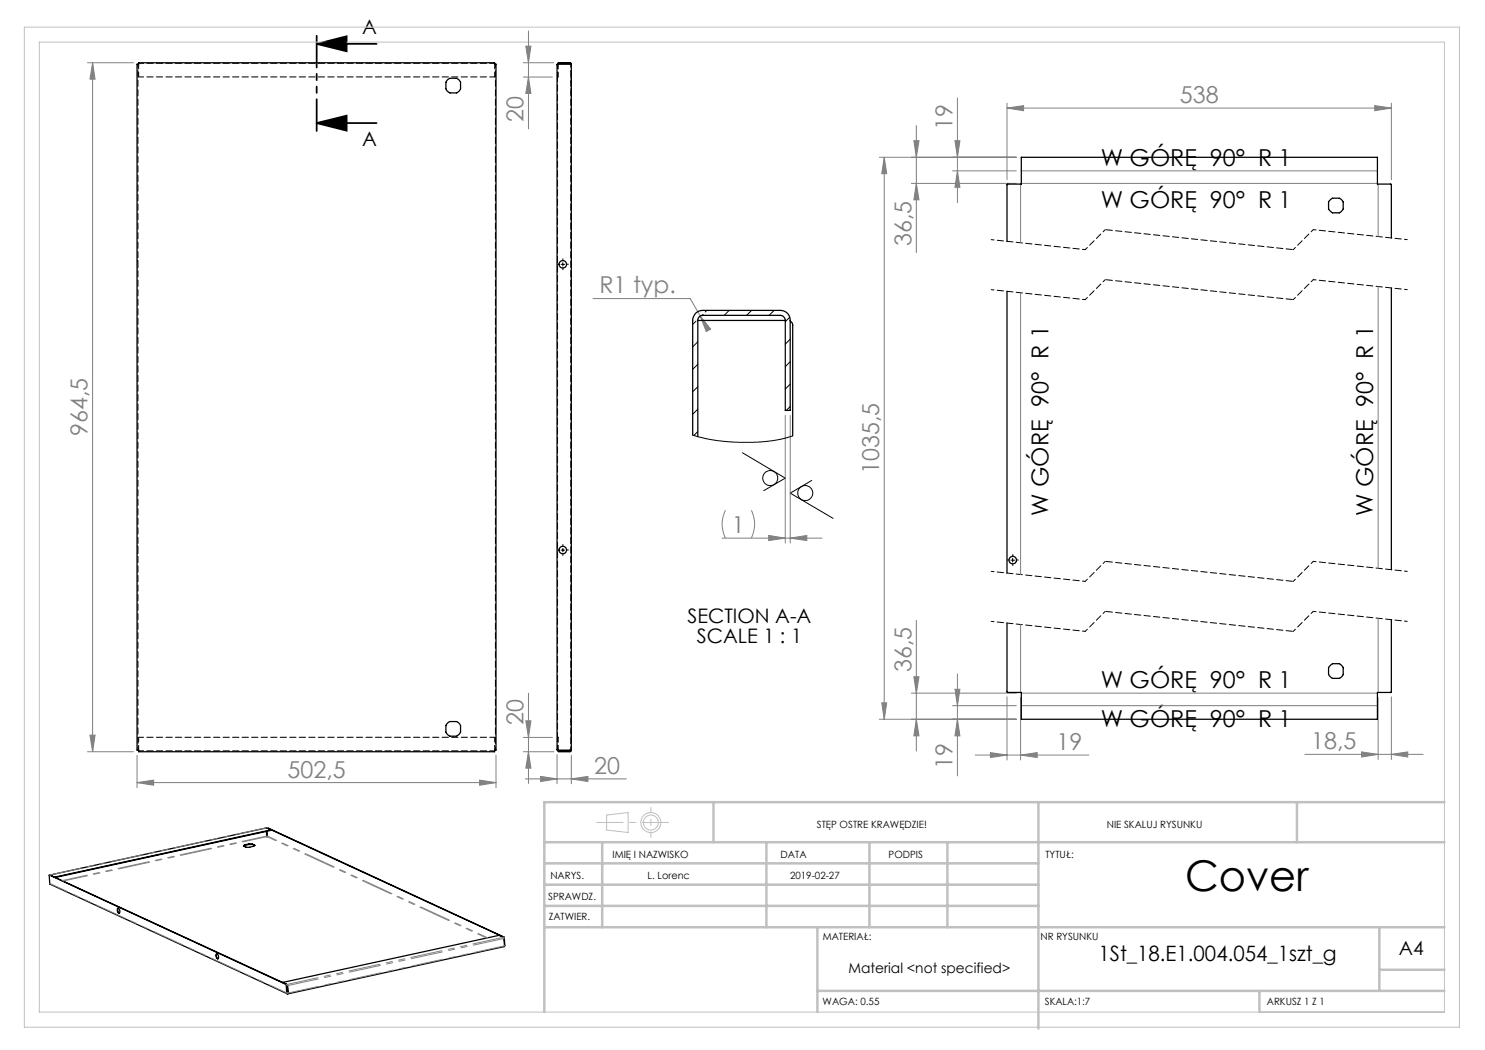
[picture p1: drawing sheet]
<svg xmlns="http://www.w3.org/2000/svg" width="297mm" height="210mm" viewBox="0 0 297 210" stroke-linecap="round" stroke-linejoin="round" font-family="sans-serif">
<g fill="none" stroke="#000" stroke-width=".2">
<path d="M112.2 52.9h.7M112.6 52.5v.7M148.5 90.5l8.6 5.1-4.3 2.5M162.3 96.1l-4.3 2.5 8.6 5.1M112.2 110h.7M112.6 109.7v.7M202.2 112h.7M202.5 111.6v.8"/>
<circle cx="154.1" cy="95.6" r="1.51"/>
<circle cx="161" cy="98.6" r="1.51"/>
</g>
<path d="M63.3 8.8l6-1.5v3zM63.3 8.8h12M63.3 24.6l6-1.5v3zM63.3 24.6h12" fill="none" stroke="#000" stroke-width=".35"/>
<g fill="none" stroke="#c0c0c0" stroke-width=".2">
<path d="M4.9 5.4h287v200h-287zM7.9 8.4h281v194h-281zM121.3 163l4.3-.5v4l-4.3-.5z"/>
<circle cx="130.2" cy="164.5" r="2"/>
<circle cx="130.2" cy="164.5" r="1.49"/>
</g>
<g fill="none" stroke="#808080" stroke-width=".2">
<path d="M17.5 12.6h9.2M18.5 12.6v137.7M18.5 12.6l.5 3.2h-1zM104.7 12.6h6.1M104.7 15.4h5.8M105.2 9.2h1l-.5 3.4zM105.7 6.2v19.6M105.7 15.4l.5 3.3h-1zM191.5 19.6v20.9M175.9 31.5h27.4M176.8 31.5l.5 3.2h-.9zM176.8 31.5v112.4"/>
<path d="M182.3 36.7h21M182.8 28.1h1l-.5 3.4zM183.3 36.7l.5 3.3h-1zM183.3 25.1v25.4M190.5 34.2h12.8M191 28.1h1l-.5 3.4zM191.5 34.2l.5 3.3h-1zM201.4 21.6l3.3-.5v1zM201.4 20.6v15.3M201.4 21.6h76.9M204.1 36.8v11.8M204.3 36.7h71.2"/>
<path d="M204.3 34.2h71.2M275 21.1l3.3 .5-3.3 .5zM275.6 36.8v10.5M278.3 20.6v15.3M118.6 59.7h19.4l2.1 3.5M204.1 58.6v56.3M275.6 57.3v56.4M140.1 63.2l2 2.6-.8 .5zM140.1 63.2l.4 .9M157.1 83.1v25.5M158 83.1v25.5M144.4 107.6h20"/>
<path d="M145.1 102.1a6.1 6.1 0 0 0 0 5.5M150.2 102.1a6.1 6.1 0 0 1 0 5.5M153.7 107.1l3.4 .5-3.4 .5zM158 107.6l3.4-.5v1zM105.7 138.6v18.1M182.3 138.6h21M182.8 135.4h1l-.5 3.2zM183.3 124.1v26.1M191 137.9h1l-.5 3.2zM191.5 134.8v20.4M201.4 139.4v12.6M204.1 124.9v13.6"/>
<path d="M204.1 139.5v12.5M204.3 138.6h71.2M275.6 123.7v14.8M275.6 139.5v12.4M278.3 139.4v12.5M17.5 150.3h9.2M18 147h1l-.5 3.3zM27.4 156.5l3.3-.5v1zM27.4 151.1v6.4M27.4 156.5h71.8M95.9 156l3.3 .5-3.3 .5zM99.2 151.1v6.4"/>
<path d="M104.7 150.3h6.1M104.7 147.5h5.8M105.1 155.8h20.2M105.2 144.2h1l-.5 3.3zM105.7 150.3l.5 3.3h-1zM108.1 155.3l3.3 .5-3.3 .5zM111.4 150.9v5.9M114.3 155.8l3.3-.5v1zM114.3 151.1v5.7M175.9 143.9h27.4M176.4 140.6h.9l-.5 3.3zM183.3 143.9l.5 3.3h-1z"/>
<path d="M190.5 141.1h12.8M191.5 143.9l.5 3.3h-1zM195.1 151h22.7M198.1 150.5l3.3 .5-3.3 .5zM204.1 151l3.3-.5v1zM204.3 141.1h71.2M260.9 150.9h23.7M272.3 150.4l3.3 .5-3.3 .5zM278.3 150.9l3.3-.5v1z"/>
</g>
<path d="M111.9 52.8h-.4M112.6 52.1v-.4M112.6 53.6v.4M113.3 52.8h.4M111.9 110h-.4M112.6 109.3v-.4M112.6 110.7v.4M113.3 110h.4M201.8 112h-.3M202.6 111.3v-.4M202.6 112.7v.4M203.3 112h.4" fill="none" stroke="#000" stroke-width=".2" stroke-dasharray="15.2 1.3 1.3 1.3"/>
<g fill="none" stroke="#000" stroke-width=".2" stroke-dasharray="1.3 .6" stroke-dashoffset=".7">
<path d="M217 59.9l-18.8-2M217 49.9l-18.8-2M221 55.9l-4 4M221 45.9l-4 4M262.7 55.9l-4 4M262.7 45.9l-4 4M281.5 57.9l-18.8-2M281.5 47.9l-18.8-2M217 116.3l-18.8-2M221 112.3l-4 4M262.7 112.3l-4 4M281.5 114.3l-18.8-2"/>
<path d="M217 126.3l-18.8-2M221 122.3l-4 4M262.7 122.3l-4 4M281.5 124.3l-18.8-2"/>
</g>
<path d="M258.7 59.9l-37.7-4M258.7 49.9l-37.7-4M258.7 116.3l-37.7-4M258.7 126.3l-37.7-4" fill="none" stroke="#000" stroke-width=".2" stroke-dasharray="1.3 .6" stroke-dashoffset="-.2"/>
<path d="M63.3 6.7v19.9" fill="none" stroke="#000" stroke-width=".35" stroke-dasharray="6.3 1.3 1.3 1.3 1.3 1.3" stroke-dashoffset="-.4"/>
<path d="M133.7 164.5h-14.4" fill="none" stroke="#c0c0c0" stroke-width=".2" stroke-dasharray="15.2 1.3 1.3 1.3" stroke-dashoffset="10"/>
<path d="M130.2 161.5v6" fill="none" stroke="#c0c0c0" stroke-width=".2" stroke-dasharray="15.2 1.3 1.3 1.3" stroke-dashoffset="14.1"/>
<g fill="none" stroke="#c0c0c0" stroke-width=".5">
<path d="M108.9 176.9h98.8M108.9 172.7h98.8M108.9 168.4h180M120.4 168.4v17M142.7 160.4v8M153.3 168.4v17M173.9 168.4v17M189.5 168.4v17M207.7 160.4v45.3M259.4 160.4v8M288.9 160.4h-180v42M108.9 181.2h98.8"/>
<path d="M108.9 185.4h180M163.5 198.2h125.4M163.5 185.4v17M251.9 198.2v4.2M275.9 185.4v12.8M275.9 193.9h13"/>
</g>
<path d="M63.3 8.8l6-1.5v3zM63.3 24.6l6-1.5v3z" fill="#000"/>
<g fill="#808080">
<path d="M201.4 21.6l3.3-.5v1zM275 21.1l3.3 .5-3.3 .5zM198.1 150.5l3.3 .5-3.3 .5zM204.1 151l3.3-.5v1zM272.3 150.4l3.3 .5-3.3 .5zM278.3 150.9l3.3-.5v1zM140.1 63.2l1.2 3.1 .8-.5z"/>
<path d="M18 147h1l-.5 3.3zM18.5 12.6l.5 3.2h-1z"/>
<path d="M176.4 140.6h.9l-.5 3.3zM176.8 31.5l.5 3.2h-.9zM191.5 34.2l.5 3.3h-1zM191 28.1h1l-.5 3.4zM183.3 36.7l.5 3.3h-1zM182.8 28.1h1l-.5 3.4zM191.5 143.9l.5 3.3h-1zM191 137.9h1l-.5 3.2zM183.3 143.9l.5 3.3h-1zM182.8 135.4h1l-.5 3.2z"/>
<path d="M105.7 150.3l.5 3.3h-1zM105.2 144.2h1l-.5 3.3zM105.2 9.2h1l-.5 3.4zM105.7 15.4l.5 3.3h-1z"/>
<path d="M27.4 156.5l3.3-.5v1zM95.9 156l3.3 .5-3.3 .5zM153.7 107.1l3.4 .5-3.4 .5zM158 107.6l3.4-.5v1z"/>
<path d="M108.1 155.3l3.3 .5-3.3 .5zM114.3 155.8l3.3-.5v1z"/>
</g>
<g fill="none" stroke="#000" stroke-width=".25">
<path d="M27.4 12.8h.3v-.2h71.2v.2h.3v137.2h-.3v.3h-71.2v-.3h-.3zM89.6 15.9l.4-.2h1.3l.5 .3 .3 .5v1.3l-.3 .5-.5 .3h-1.3l-.6-.4-.2-.4v-1.3zM111.5 12.8l.2-.2h2.4l.2 .2M111.5 12.8v.1M111.6 12.8l.1-.1h2.4v.1M114.3 12.8h-2.8l-.1 .1v137l.1 .1h2.8M114.3 12.8v137.2M201.4 58.3v56.3M265.9 40.2l.6-.6h1.4l.2 .2 .5 .6v1.5l-.7 .7-1.5-.1-.7-.7v-1.4zM278.3 47.6v-10.7l-.1-.1h-2.7v-5.3h-71.2v5.3l-2.9 .1v11.4M278.3 57.6v56.3M139.6 64.1a1.02 1.02 0 0 1 .9-1h15.5a1.09 1.09 0 0 1 1.1 1"/>
<path d="M139.6 64.1h17.5M139.6 64.1v23.2M157.1 64.1v18h.9v-18a1.93 1.93 0 0 0-2-2h-15.5a1.99 1.99 0 0 0-2 2v22.9M158 64.2l.5 .7v22.3M265.9 133.3l.6-.6h1.4l.2 .2 .5 .7v1.4l-.7 .7-1.5-.1-.7-.7v-1.3zM278.3 124v14.4l-.1 .1h-2.7v5.4h-71.2v-5.4l-2.9-.1v-13.8M89.6 144.5l.4-.2h1.3l.5 .3 .3 .5v1.3l-.4 .6-.4 .2h-1.3l-.6-.4-.2-.4v-1.3zM111.5 150h.1M111.5 150l.3 .3h2.2l.3-.3M111.6 150l.2 .2h2.2l.1-.2M9.9 175l47.5 21.9 .1 1.8M9.9 175l.1 1.8 47.4 21.9"/>
<path d="M9.9 175h.1M10 175l47.3 21.8 .2 1.9M10 175l.9 .4M10.9 175.4h.1M48.9 169l-.2 .2M48.9 169.1l-.2 .1M48.9 169v.1M49.7 168.8h.8M49.7 168.9h.8M49.7 168.8l-.8 .2M49.7 168.8v.1M49.7 168.9l-.8 .2"/>
<path d="M50.5 168.8l.4 .2M50.5 168.8v.1M50.5 168.9l.4 .1M50.9 169l-.1 .3-1 .2-.6-.1-.5-.2M53.4 165.6h.1M53.4 165.6l47.4 21.8v.2M53.4 166.3v1l-.1-1M53.5 165.6h-.1M53.5 165.6h.1M53.5 165.6l47.3 21.8 .2 1.7-.1 .2M54.2 166l-.9-.4-43.3 9.4M54.2 166l-43.3 9.4"/>
<path d="M54.2 166v.1l-43.2 9.4M23.5 181.7a.55 .55 0 0 1 .5 .3 .55 .55 0 0 1-.1 .6 .64 .64 0 0 1-.4-.9zM23.6 181.6l-.1 .4 .1 .4 .3 .2M43.3 190.8a.56 .56 0 0 1 .4 .4 .56 .56 0 0 1-.2 .6l-.3-.6zM43.4 190.7l-.1 .6 .3 .5M56.5 196.5l43.3-9.4 1 .5 .1 1.7-43.4 9.5M56.5 196.5h.1M57.2 196.9l.1 1.7 .2 .1M57.3 196.9l.2 .1v1.7M57.5 198.7h.1"/>
<circle cx="112.5" cy="52.9" r=".75"/>
<circle cx="112.5" cy="110" r=".75"/>
<circle cx="202.5" cy="112" r=".76"/>
</g>
<path d="M53.3 165.6l-43.3 9.4M100.7 187.5l-43.3 9.4M100.8 187.7l-43.3 9.4M100.9 189.2l-43.3 9.4" fill="none" stroke="#808080" stroke-width=".2" stroke-dasharray="6.3 1.3 1.3 1.3 1.3 1.3" stroke-dashoffset=".1"/>
<g fill="none" stroke="#808080" stroke-width=".2" stroke-dasharray="6.3 1.3 1.3 1.3 1.3 1.3">
<path d="M10 175h-.1M10 175h.1M53.5 165.5l-.1 .1M57.2 196.9l.1-.1M57.4 197h-.1M57.4 197v-.1M57.4 198.6h.1M57.5 198.6v.1M57.5 197.1h.1M57.5 198.7l.1-.1M57.6 198.6h.1M100.7 187.4h.1"/>
<path d="M100.9 187.5h-.1M100.9 189.1h.1"/>
</g>
<path d="M57.4 198.6l-47.4-21.9" fill="none" stroke="#808080" stroke-width=".2" stroke-dasharray="6.3 1.3 1.3 1.3 1.3 1.3" stroke-dashoffset="2.5"/>
<path d="M53.4 167.3l-40.8 8.9" fill="none" stroke="#808080" stroke-width=".2" stroke-dasharray="6.3 1.3 1.3 1.3 1.3 1.3" stroke-dashoffset="1.4"/>
<path d="M53.4 167.3l43.9 20.3" fill="none" stroke="#808080" stroke-width=".2" stroke-dasharray="6.3 1.3 1.3 1.3 1.3 1.3" stroke-dashoffset="4.4"/>
<path d="M97.5 187.5l-44-20.3" fill="none" stroke="#808080" stroke-width=".2" stroke-dasharray="6.3 1.3 1.3 1.3 1.3 1.3" stroke-dashoffset="4.3"/>
<path d="M53.4 167.2l-40.9 8.9" fill="none" stroke="#808080" stroke-width=".2" stroke-dasharray="6.3 1.3 1.3 1.3 1.3 1.3" stroke-dashoffset="1.3"/>
<g fill="none" stroke="#000" stroke-width=".2" stroke-dasharray="1.3 .6" stroke-dashoffset=".3">
<path d="M27.7 12.7h71.2M27.7 15.4h71.2M27.7 12.8v2.6M98.9 15.4v-2.6M111.5 12.8v2.6M111.6 12.8v2.6M27.7 147.5v2.5M98.9 150.2h-71.2M98.9 147.5h-71.2M98.9 150v-2.5M111.5 147.5v2.5M111.5 147.5v-132.1"/>
<path d="M111.6 147.5v2.5"/>
</g>
<path d="M99.1 12.8v137.2M27.6 150v-137.2M114.1 150v-137.2" fill="none" stroke="#000" stroke-width=".2" stroke-dasharray="1.3 .6" stroke-dashoffset=".6"/>
<g fill="none" stroke="#000" stroke-width=".2" stroke-dasharray="1.3 .6">
<path d="M111.5 15.4h.1M111.6 12.8l-.1 .2M114.1 17.8h.2M114.1 16.4h.2M114.1 18.6h.2M114.1 15.6h.2M27.4 53.6h.2M27.6 52.1h-.2M27.4 110.7h.2M27.6 109.2h-.2M111.5 147.5h.1M111.5 149.9l.1 .1"/>
<path d="M114.1 146.4h.2M114.1 145.1h.2M114.1 147.2h.2M114.1 144.3h.2"/>
</g>
<g fill="none" stroke="#000" stroke-width=".2">
<path d="M139.2 64.2l-.7 .7M139.6 68.4l-1.1 1M139.6 72.9l-1.1 1M139.6 77.4l-1.1 .9M140.4 63h.1M141.4 62.1l-.4 .3M145.8 62.1l-.9 1M150.3 62.1l-1 1M154.8 62.1l-1 1M157.9 63.5l-.8 .8M158 67.8l-.9 1M158 72.3l-.9 1"/>
<path d="M158 76.8l-.9 1M138.5 87l4 1 5.1 .5h3.2l2.9-.2 2.9-.5 1.9-.6M139.6 81.8l-1.1 1.1M139.6 86.3l-.8 .8M158 81.3l-.7 .8"/>
</g>
<text font-size="8.5" x="237" y="178.2">Cover</text>
<g font-size="4.7" fill="#808080">
<text x="236" y="20.6">538</text>
<text x="104.7" y="24.5" transform="rotate(-90 104.7 24.5)">20</text>
<text x="190.5" y="26.1" transform="rotate(-90 190.5 26.1)">19</text>
<text x="182.3" y="49.2" transform="rotate(-90 182.3 49.2)">36,5</text>
<text x="119.9" y="58.7">R1 typ.</text>
<text x="17.5" y="87.2" transform="rotate(-90 17.5 87.2)">964,5</text>
<text x="175.8" y="94.8" transform="rotate(-90 175.8 94.8)">1035,5</text>
<text x="146.4" y="106.6">1</text>
<text x="182.3" y="134.4" transform="rotate(-90 182.3 134.4)">36,5</text>
<text x="104.7" y="145.1" transform="rotate(-90 104.7 145.1)">20</text>
<text x="211.3" y="150">19</text>
<text x="262.3" y="149.9">18,5</text>
<text x="57.5" y="155.5">502,5</text>
<text x="118.8" y="154.8">20</text>
<text x="190.5" y="153.9" transform="rotate(-90 190.5 153.9)">19</text>
</g>
<g font-size="4.7">
<text x="220.2" y="33.1">W GÓRĘ 90° R 1</text>
<text x="220.2" y="41.5">W GÓRĘ 90° R 1</text>
<text x="209.7" y="103.2" transform="rotate(-90 209.7 103.2)">W GÓRĘ 90° R 1</text>
<text x="274.6" y="103.2" transform="rotate(-90 274.6 103.2)">W GÓRĘ 90° R 1</text>
<text x="220.2" y="137.6">W GÓRĘ 90° R 1</text>
<text x="220.2" y="145.4">W GÓRĘ 90° R 1</text>
</g>
<text font-size="4.2" x="219.7" y="192.2">1St_18.E1.004.054_1szt_g</text>
<g font-size="4">
<text x="72.4" y="6.9">A</text>
<text x="72.4" y="29.2">A</text>
<text x="137.5" y="124.7">SECTION A-A</text>
<text x="139.4" y="128.5">SCALE 1 : 1</text>
</g>
<text font-size="3.9" x="279.8" y="190.9">A4</text>
<text font-size="2.8" x="169.7" y="194.6">Material &lt;not specified&gt;</text>
<g font-size="2">
<text x="163.4" y="165.5">STĘP OSTRE KRAWĘDZIE!</text>
<text x="221.4" y="165.6">NIE SKALUJ RYSUNKU</text>
<text x="122.5" y="171.6">IMIĘ I NAZWISKO</text>
<text x="156.1" y="171.6">DATA</text>
<text x="177.7" y="171.6">PODPIS</text>
<text x="209.1" y="171.6">TYTUŁ:</text>
<text x="110.1" y="175.8">NARYS.</text>
<text x="129.5" y="175.8">L. Lorenc</text>
<text x="158" y="175.7">2019-02-27</text>
<text x="109.6" y="180">SPRAWDZ.</text>
<text x="109.7" y="184.1">ZATWIER.</text>
<text x="164.5" y="187.9">MATERIAŁ:</text>
<text x="208.1" y="188.1">NR RYSUNKU</text>
<text x="164.5" y="201">WAGA: 0.55</text>
<text x="209" y="201">SKALA:1:7</text>
<text x="253.4" y="201">ARKUSZ 1 Z 1</text>
</g>
</svg>
